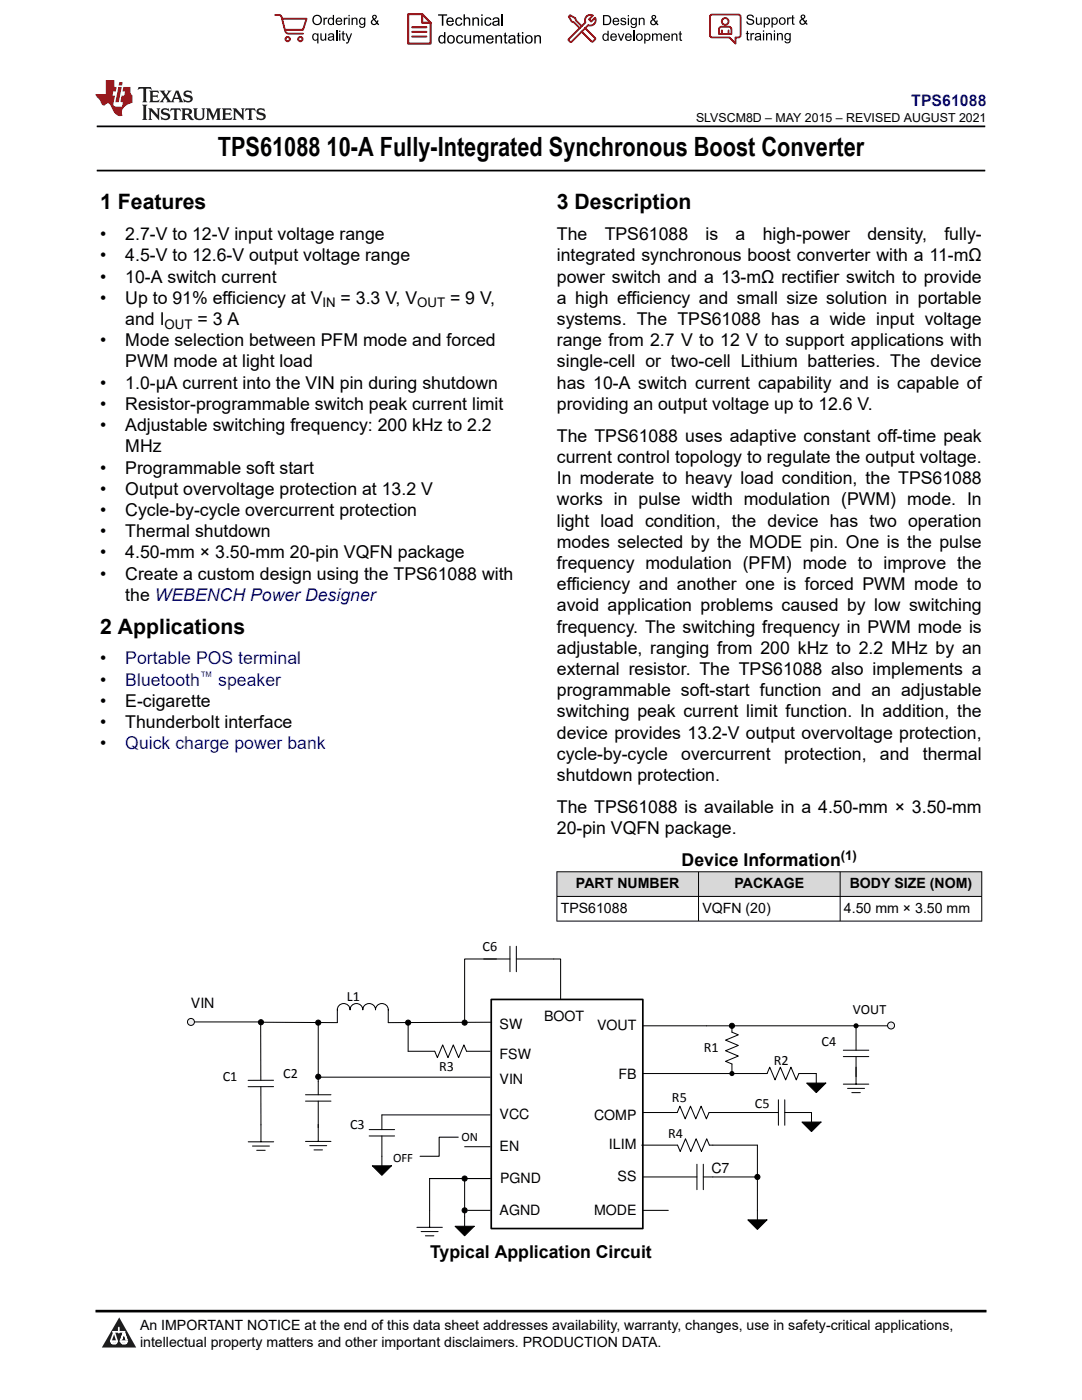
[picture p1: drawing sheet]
<svg xmlns="http://www.w3.org/2000/svg" width="216mm" height="279mm" viewBox="0 0 216 279" stroke-linecap="round" stroke-linejoin="round" font-family="sans-serif">
<path d="M19.3 25.2h177.3M19.3 34h177.3" fill="none" stroke="#000" stroke-width=".35"/>
<g fill="#d8d8d8">
<path d="M111.1 174h84.8v4.9h-84.8z" fill-rule="evenodd"/>
<path d="M111.2 174h28.1v4.8h-28.1z" fill-rule="evenodd"/>
<path d="M139.4 174h28.2v4.8h-28.2z" fill-rule="evenodd"/>
<path d="M167.7 174h28.1v4.8h-28.1z" fill-rule="evenodd"/>
</g>
<g fill="none" stroke="#000" stroke-width=".2">
<path d="M111.1 174h84.9M111.1 178.9h84.9M111.1 173.9v10M139.4 173.9v10M167.6 173.9v10M195.9 173.9v10M96.5 191.4h5.3M99.1 191.4h-6.4v12.7M101.8 188.8v5.1M103 191.4h8.9v7.9M103 188.8v5.1M111.1 183.8h84.9"/>
<path d="M38.1 203.9h13.5M52 204.2v11.4M52 216.9l.1 11M52.1 204l15.2 .1v-2.6a1.27 1.27 0 0 1 1.3-1.2 1.27 1.27 0 0 1 1.3 1.2 1.27 1.27 0 0 1 1.2-1.2 1.27 1.27 0 0 1 1.3 1.2 1.27 1.27 0 0 1 1.3-1.2 1.27 1.27 0 0 1 1.2 1.2 1.27 1.27 0 0 1 1.3-1.2 1.27 1.27 0 0 1 1.3 1.2v2.6l20.6-.1M54.6 215.6h-5.1M54.6 216.9h-5.1M61 219.8h5M61 218.5h5M63.5 215.8v2.7M63.5 219.8v8M63.5 215h34.3M81.4 209.8h5.3l.6 1.3 1-2.6 1.1 2.6 1-2.6 1.1 2.6 1.1-2.6 .5 1.3h4.7"/>
<path d="M128.3 214.2h24.8l.5-1.2 1 2.5 1.1-2.5 1.1 2.5 1-2.5 1.1 2.5 .5-1.3h3.5M128.3 204.7h49.5M146.1 204.7v1.3l1.2 .5-2.5 1.1 2.5 1-2.5 1.1 2.5 1.1-2.5 1 1.3 .5v1.9M155.3 219.5v5.1M156.6 219.5v5.1M168.3 210.9h5.1M168.3 209.6h5.1M170.8 204.7v4.9M170.8 210.9v4M49.5 227.9h5.1M50.4 228.7h3.4M51.2 229.6h1.7"/>
<path d="M61 227.8h5M61.8 228.6h3.4M62.7 229.5h1.6M73.7 226.7h5M73.7 225.4h5M76.2 226.7v4.1M92.7 228.9h5.1M97.8 235.2h-12.1h12.1M97.8 222.5h-21.6v2.9M128 228.5h7.2l.5 1.3 1.1-2.5 1 2.5 1.1-2.5 1.1 2.5 1-2.5 .5 1.2h9.6v13.1M128.3 222h6.8l.6-1.2 1 2.5 1.1-2.5 1 2.5 1.1-2.5 1.1 2.5 .5-1.3h13.8M128.3 234.9h10.8"/>
<path d="M139.1 232.3v5.1M140.3 234.9h10.8M140.3 232.3v5.1M156.6 222h5.3M83.2 244.9h5.1M84 245.8h3.4M84.9 246.6h1.7M85.7 241.6v3.3"/>
<circle cx="52.1" cy="204" r=".51"/>
<circle cx="92.7" cy="204.1" r=".51"/>
<circle cx="146.1" cy="204.7" r=".51"/>
<circle cx="92.7" cy="235.2" r=".51"/>
<circle cx="151.1" cy="234.9" r=".51"/>
</g>
<path d="M98 199.5h30.3v45.7h-30.3z" fill="none" stroke="#000" stroke-width=".34"/>
<g fill="#000">
<circle cx="52.1" cy="204" r=".51"/>
<circle cx="92.7" cy="204.1" r=".51"/>
<circle cx="146.1" cy="214.2" r=".51"/>
<circle cx="146.1" cy="204.7" r=".51"/>
<circle cx="92.7" cy="235.2" r=".51"/>
<circle cx="151.1" cy="234.9" r=".51"/>
</g>
<circle cx="38.1" cy="203.9" r=".7" fill="#e8eef7"/>
<circle cx="38.1" cy="203.9" r=".7" fill="none" stroke="#000" stroke-width=".2"/>
<circle cx="170.8" cy="204.7" r=".51" fill="#000"/>
<circle cx="177.8" cy="204.7" r=".7" fill="#e8eef7"/>
<g fill="none" stroke="#000" stroke-width=".2">
<path d="M63.5 204.1v11.7M81.4 204.1v5.7M161 216.2h3.8l-1.9 1.9zM162.9 214.2v2M168.3 216.4h5.1M169.1 217.2h3.4M170 218.1h1.7M170.8 213v3.4M74.3 232.7h3.8l-1.9 1.9zM76.2 230.8v1.9M85.7 235.2v6.4M92.7 235.2v9.5"/>
<path d="M160 223.9h3.8l-1.9 1.9zM161.9 222v1.9M90.8 244.7h3.8l-1.9 1.9zM93.3 241.6h4.5M128.3 241.6h5.1M149.2 243.5h3.8l-1.9 1.9zM151.1 241.6v1.9"/>
<circle cx="63.5" cy="204.1" r=".51"/>
<circle cx="63.5" cy="214.9" r=".51"/>
<circle cx="81.4" cy="204.1" r=".51"/>
<circle cx="177.8" cy="204.7" r=".7"/>
<circle cx="92.7" cy="241.6" r=".51"/>
</g>
<g fill="#000">
<path d="M161 216.2h3.8l-1.9 1.9zM74.3 232.7h3.8l-1.9 1.9zM160 223.9h3.8l-1.9 1.9zM90.8 244.7h3.8l-1.9 1.9zM149.2 243.5h3.8l-1.9 1.9z"/>
<circle cx="63.5" cy="204.1" r=".51"/>
<circle cx="63.5" cy="214.9" r=".51"/>
<circle cx="81.4" cy="204.1" r=".51"/>
<circle cx="92.7" cy="241.6" r=".51"/>
</g>
<path d="M91.4 226.9h-3.8v3.9h-3.8" fill="none" stroke="#000" stroke-width=".21"/>
<path d="M0 0h215.9v23.8h-215.9z" fill-rule="evenodd" fill="#fff"/>
<path d="M27.7 17.4l-.2 .6 .5-.3h.6v.1v2.2l-.2 .4h1l-.2-.4v-2.2v-.1h.5l.5 .3-.1-.6zM29.8 18.1l.2 .4v1.5l-.2 .4h1.9l.1-.6a1.08 1.08 0 0 1-1.3 .2v-.7h.6l.4 .2v-.6l-.4 .2h-.6v-.6l.2-.1a1 1 0 0 1 1 .2l-.1-.5zM31.8 18.1l1 1.1-1 1.2h.9l-.2-.2 .4-.7 .5 .7-.2 .2h1.6l-.2-.2 .1-.4h1l.1 .4-.1 .2h.9l-.2-.3-.8-2h-.5l-1 2.2-.8-1.1 .9-1.1h-.8l.2 .2-.5 .7-.3-.7 .1-.2zM35.2 18.5l.4 1h-.8zM36.8 18.2a.65 .65 0 0 0-.2 .7 .65 .65 0 0 0 .6 .5l.7 .2 .1 .2a.79 .79 0 0 1-.7 .4 .79 .79 0 0 1-.7-.5l.1 .7 .2-.1a.93 .93 0 0 0 1.1 .1 .93 .93 0 0 0 .4-1 1.46 1.46 0 0 0-1.2-.6l-.1-.3a1.09 1.09 0 0 1 1.2 .2l-.2-.6-.1 .1-.6-.2zM28.4 20.9l.2 .4v2.3l-.2 .3h1l-.2-.3v-2.3l.2-.4zM29.6 21.6l.2 .4v1.6l-.2 .3h.8l-.3-.3v-1.4l1.7 1.8v-2l.2-.4h-.8l.2 .2 .1 1.1-1.2-1.3zM32.3 21.8a.65 .65 0 0 0-.2 .7 .65 .65 0 0 0 .7 .4l.6 .2 .1 .2a.79 .79 0 0 1-.7 .4 .79 .79 0 0 1-.7-.5l.1 .7 .2-.1a.93 .93 0 0 0 1.1 .1 .93 .93 0 0 0 .4-.9 1.46 1.46 0 0 0-1.2-.6l-.1-.4a1.09 1.09 0 0 1 1.2 .2l-.2-.6-.1 .1-.6-.1zM34.1 21.6l-.1 .7a.63 .63 0 0 1 .7-.4l.1 1.7-.3 .3h1l-.2-.3v-1.7a.66 .66 0 0 1 .8 .4l-.1-.7zM36.2 21.6l.2 .4v1.6l-.2 .3h.9l-.2-.2v-.7h.5l.1 .2a.79 .79 0 0 0 1.2 .6l-1-.9a.61 .61 0 0 0 .6-.6 .61 .61 0 0 0-.5-.6zM36.9 21.9h.2a.47 .47 0 0 1 .5 .1 .47 .47 0 0 1 .1 .5l-.2 .2h-.6zM38.5 21.6l.2 .2a2.27 2.27 0 0 0 .4 2 1.04 1.04 0 0 0 1.7-.7v-1.3l.2-.2h-.8l.2 .4v1.1a.6 .6 0 0 1-.6 .6 .6 .6 0 0 1-.6-.6v-1.1l.3-.4zM41.1 21.6l.2 .4v1.6l-.2 .3h.7l-.2-.3v-1.5l.9 1.9 .8-1.9v1.5l-.2 .3h1l-.3-.3v-1.6l.3-.4h-.8l-.7 1.5-.7-1.5zM44.3 21.6l.2 .4v1.6l-.2 .3h1.9l.1-.5a1.09 1.09 0 0 1-1.3 .1v-.6h.6l.4 .1v-.6l-.4 .2h-.6v-.6l.2-.1a1.01 1.01 0 0 1 1 .3l-.1-.6zM46.4 21.6l.3 .4v1.6l-.3 .3h.8l-.2-.3v-1.4l1.6 1.8v-2l.2-.4h-.7l.2 .2v1.1l-1.2-1.3zM49 21.6l-.1 .7a.63 .63 0 0 1 .8-.4v1.7l-.3 .3h1l-.2-.3v-1.7a.66 .66 0 0 1 .8 .4l-.1-.7zM51.4 21.8a.65 .65 0 0 0-.2 .7 .65 .65 0 0 0 .6 .4l.6 .2 .2 .2a.79 .79 0 0 1-.8 .4 .79 .79 0 0 1-.6-.5l.1 .7 .2-.1a.93 .93 0 0 0 1 .1 .93 .93 0 0 0 .5-.9 1.46 1.46 0 0 0-1.3-.6l-.1-.4a1.09 1.09 0 0 1 1.3 .2l-.2-.6-.2 .1-.5-.1z" fill="#231f20"/>
<path d="M21.1 16v2.8h-2.1l.1 .3 .9 1a.95 .95 0 0 0 .9 .9 .59 .59 0 0 1 .6-.4 .59 .59 0 0 1 .5 .4l.4 .8a1.59 1.59 0 0 0 2.1 1.3 1.61 1.61 0 0 1 1-2.2l1-.4-.1-1.5a1.59 1.59 0 0 1-.4-1.6h-1.4l-.2 .9h.5l-.1 .8h-.5l-.2 1v.2l.4 .1-.2 .9h-.6a.73 .73 0 0 1-1.1-.7l.3-1.5h-.5l.2-.8h.5l.2-.9h-.5v-1.4zM23.6 17.4l-.6 3h.7l.6-3zM23.8 16.4l-.1 .7h.7l.1-.7z" fill="#ed1c24"/>
<g fill="#000">
<path d="M62.3 4a1 1 0 0 1 2 0 1 1 0 0 1-2 0zM62.8 3.4a.78 .78 0 0 0-.1 1.1 .78 .78 0 0 0 1.1 .1 .78 .78 0 0 0 .1-1.1 .78 .78 0 0 0-1.1-.1z" fill-rule="evenodd"/>
<path d="M62.5 6.8l.4-.2 .4 .3v-.2h.2v2h-.2v-.7a.68 .68 0 0 1-.9-.1 .68 .68 0 0 1 0-.9zM62.6 7a.51 .51 0 0 0-.1 .6 .51 .51 0 0 0 .7 .2 .51 .51 0 0 0 .1-.7 .51 .51 0 0 0-.7-.1z" fill-rule="evenodd"/>
<path d="M64.5 3.5h.3v.3l.1-.3h.3l.1 .1-.1 .2a.32 .32 0 0 0-.3 0 .32 .32 0 0 0-.1 .4v.8h-.3z" fill-rule="evenodd"/>
<path d="M63.9 6.7h.3v.8a.36 .36 0 0 0 .3 .4 .36 .36 0 0 0 .4-.5v-.7h.2v1.4h-.2v-.2a.51 .51 0 0 1-.6 .2 .51 .51 0 0 1-.4-.5z" fill-rule="evenodd"/>
<path d="M65.6 3.7l.4-.2 .4 .2v-.7h.3v2h-.3v-.2a.7 .7 0 0 1-1-.1 .7 .7 0 0 1 .2-1zM65.8 3.8a.51 .51 0 0 0-.1 .7 .51 .51 0 0 0 .6 .2 .51 .51 0 0 0 .1-.7 .51 .51 0 0 0-.6-.2z" fill-rule="evenodd"/>
<path d="M65.6 6.8a.66 .66 0 0 1 .8-.1 .66 .66 0 0 1 .3 .8v.6h-.2l-.1-.2a.52 .52 0 0 1-.7 .2 .52 .52 0 0 1-.2-.6l.3-.2a.42 .42 0 0 0 .6-.3l-.3-.2-.3 .1-.1 .2h-.3zM65.7 7.6a.35 .35 0 0 0 .3 .4 .35 .35 0 0 0 .4-.4v-.2z" fill-rule="evenodd"/>
<path d="M67.7 6.1h.2v.3h-.2zM67.7 6.7h.2v1.4h-.2z" fill-rule="evenodd"/>
<path d="M67.1 3.7a.68 .68 0 0 1 .9-.1 .68 .68 0 0 1 .3 .7h-1.1a.42 .42 0 0 0 .3 .5 .42 .42 0 0 0 .5-.3h.3a.73 .73 0 0 1-1.1 .4 .73 .73 0 0 1-.1-1.2zM67.4 3.8l-.2 .3h.8l-.2-.4z" fill-rule="evenodd"/>
<path d="M68.6 3.5h.2v.3l.2-.3h.3l.1 .1-.1 .2a.32 .32 0 0 0-.4 0 .32 .32 0 0 0-.1 .4v.8h-.2z" fill-rule="evenodd"/>
<path d="M68.3 6.3l.3-.1v.5h.2v.1h-.2v.9l.3 .4a.36 .36 0 0 1-.4 0 .36 .36 0 0 1-.2-.4v-.9h-.1v-.1h.1z" fill-rule="evenodd"/>
<path d="M68.9 6.7h.3l.4 1.1 .4-1.1h.3l-.6 1.4a.51 .51 0 0 1-.6 .6l-.1-.3h.3l.2-.3z" fill-rule="evenodd"/>
<path d="M69.5 3h.3v.3h-.3zM69.5 3.5h.3v1.5h-.3z" fill-rule="evenodd"/>
<path d="M70.2 3.5h.2v.2a.52 .52 0 0 1 .6-.2 .52 .52 0 0 1 .3 .6v.9h-.2v-.9a.34 .34 0 0 0-.3-.4 .34 .34 0 0 0-.4 .3v1h-.2z" fill-rule="evenodd"/>
<path d="M71.8 3.7l.4-.2 .5 .2v-.2h.2v1.3a.64 .64 0 0 1-.5 .8 .64 .64 0 0 1-.7-.5h.2a.41 .41 0 0 0 .5 .2 .41 .41 0 0 0 .2-.5 .69 .69 0 0 1-.9-.1 .69 .69 0 0 1 .1-1zM72 3.8a.5 .5 0 0 0-.1 .7 .5 .5 0 0 0 .7 .1 .5 .5 0 0 0 .1-.6 .5 .5 0 0 0-.7-.2z" fill-rule="evenodd"/>
<path d="M74.4 3.1a.47 .47 0 0 1 .7 .1 .47 .47 0 0 1-.3 .7l.4 .4 .1-.3 .2 .1-.1 .4 .3 .3-.2 .2-.3-.3a.63 .63 0 0 1-1 .1 .63 .63 0 0 1 .3-1l-.3-.4zM74.5 3.4a.27 .27 0 0 0 .5 0 .27 .27 0 0 0-.5 0zM74.4 4.1a.4 .4 0 0 0 0 .6 .4 .4 0 0 0 .6-.1l-.4-.6z" fill-rule="evenodd"/>
<path d="M87.4 2.9h1.8v.2h-.7v2h-.3v-2h-.8z" fill-rule="evenodd"/>
<path d="M87.6 7.2l.5-.2 .5 .2v-.8h.3v2.3h-.3v-.2a.76 .76 0 0 1-1-.1 .76 .76 0 0 1-.1-1zM87.9 7.4a.58 .58 0 0 0-.2 .7 .58 .58 0 0 0 .8 .2 .58 .58 0 0 0 .1-.7 .58 .58 0 0 0-.7-.2z" fill-rule="evenodd"/>
<path d="M89.5 7.2a.81 .81 0 0 1 1.1 .1 .81 .81 0 0 1-.2 1.2 .81 .81 0 0 1-1.1-.2l-.1-.7zM89.6 7.4a.57 .57 0 0 0 0 .8 .57 .57 0 0 0 .8 0 .57 .57 0 0 0 0-.7 .57 .57 0 0 0-.8-.1z" fill-rule="evenodd"/>
<path d="M89.3 3.7a.77 .77 0 0 1 .9-.2 .77 .77 0 0 1 .4 .9h-1.3a.48 .48 0 0 0 .4 .5 .48 .48 0 0 0 .6-.3h.3a.83 .83 0 0 1-1.3 .4 .83 .83 0 0 1 0-1.3zM89.5 3.8l-.2 .4h1l-.3-.5z" fill-rule="evenodd"/>
<path d="M91 3.7a.7 .7 0 0 1 1.2 .3h-.2a.45 .45 0 0 0-.6-.3 .45 .45 0 0 0-.3 .6 .45 .45 0 0 0 .3 .6 .45 .45 0 0 0 .6-.4l.3 .1a.76 .76 0 0 1-1.1 .5 .76 .76 0 0 1-.3-1.1z" fill-rule="evenodd"/>
<path d="M91.2 7.2a.7 .7 0 0 1 1.2 .3l-.3 .1a.45 .45 0 0 0-.5-.4 .45 .45 0 0 0-.3 .7 .45 .45 0 0 0 .3 .6 .45 .45 0 0 0 .6-.4h.2a.76 .76 0 0 1-1 .5 .76 .76 0 0 1-.4-1.1z" fill-rule="evenodd"/>
<path d="M92.5 2.9h.3v.8a.59 .59 0 0 1 .7-.2 .59 .59 0 0 1 .3 .6v1h-.2v-1a.4 .4 0 0 0-.5-.4 .4 .4 0 0 0-.3 .5v.9h-.3z" fill-rule="evenodd"/>
<path d="M92.7 7h.2v.9a.41 .41 0 0 0 .5 .6 .41 .41 0 0 0 .3-.6v-.9h.3v1.7h-.3v-.3a.58 .58 0 0 1-.7 .3 .58 .58 0 0 1-.3-.7z" fill-rule="evenodd"/>
<path d="M94.3 3.5h.2v.2a.59 .59 0 0 1 .7-.2 .59 .59 0 0 1 .4 .6v1h-.3v-1a.41 .41 0 0 0-.4-.4 .41 .41 0 0 0-.4 .5v.9h-.2z" fill-rule="evenodd"/>
<path d="M94.4 7h.3v.3a.56 .56 0 0 1 1 0 .54 .54 0 0 1 .6-.3 .54 .54 0 0 1 .4 .5v1.2h-.3v-1.1a.34 .34 0 0 0-.3-.4 .34 .34 0 0 0-.4 .3v1.2h-.3v-1.1a.38 .38 0 0 0-.5-.3 .38 .38 0 0 0-.2 .5v.9h-.3z" fill-rule="evenodd"/>
<path d="M96 2.9h.3v.3h-.3zM96 3.5h.3v1.6h-.3z" fill-rule="evenodd"/>
<path d="M96.8 3.7a.7 .7 0 0 1 1.3 .3h-.3a.45 .45 0 0 0-.6-.3 .45 .45 0 0 0-.3 .6 .45 .45 0 0 0 .3 .6 .45 .45 0 0 0 .6-.4l.3 .1a.76 .76 0 0 1-1.1 .5 .76 .76 0 0 1-.3-1.1z" fill-rule="evenodd"/>
<path d="M97.2 7.2a.77 .77 0 0 1 .9-.1 .77 .77 0 0 1 .4 .8h-1.2a.48 .48 0 0 0 .3 .6 .48 .48 0 0 0 .6-.4l.3 .1a.83 .83 0 0 1-1.3 .3 .83 .83 0 0 1 0-1.3zM97.4 7.4l-.1 .3h.9l-.2-.4z" fill-rule="evenodd"/>
<path d="M98.8 7h.3v.3a.59 .59 0 0 1 .7-.3 .59 .59 0 0 1 .4 .7v1h-.3v-1a.41 .41 0 0 0-.5-.5 .41 .41 0 0 0-.3 .6v.9h-.3z" fill-rule="evenodd"/>
<path d="M98.4 3.7a.74 .74 0 0 1 1-.2 .74 .74 0 0 1 .3 .9v.7h-.3v-.2a.59 .59 0 0 1-.8 .3 .59 .59 0 0 1-.3-.8l1.1-.3a.42 .42 0 0 0-.4-.4 .42 .42 0 0 0-.5 .3h-.2zM98.6 4.5a.36 .36 0 0 0 .2 .5 .36 .36 0 0 0 .5-.2l.1-.5z" fill-rule="evenodd"/>
<path d="M100.7 6.6l.2-.1v.5h.3v.2h-.3v1l.1 .2h.2l.1 .3a.41 .41 0 0 1-.5-.1 .41 .41 0 0 1-.1-.4v-1h-.2v-.2h.2z" fill-rule="evenodd"/>
<path d="M101.6 7.2a.74 .74 0 0 1 .9-.2 .74 .74 0 0 1 .3 1l.1 .7h-.3v-.2a.59 .59 0 0 1-.8 .2 .59 .59 0 0 1-.3-.8l1-.3a.42 .42 0 0 0-.3-.4 .42 .42 0 0 0-.5 .3h-.3zM101.8 8.1a.36 .36 0 0 0 .1 .5 .36 .36 0 0 0 .5-.3l.2-.4z" fill-rule="evenodd"/>
<path d="M103.3 6.6l.3-.1v.5h.3v.2h-.3v1l.1 .2h.2v.3a.41 .41 0 0 1-.5-.1 .41 .41 0 0 1-.1-.4v-1h-.2v-.2h.2z" fill-rule="evenodd"/>
<path d="M104.1 6.4h.3v.3h-.3zM104.1 7h.3v1.7h-.3z" fill-rule="evenodd"/>
<path d="M105 7.2a.81 .81 0 0 1 1.1 .1 .81 .81 0 0 1-.1 1.2 .81 .81 0 0 1-1.2-.2v-.7zM105.2 7.4a.57 .57 0 0 0-.1 .8 .57 .57 0 0 0 .8 0 .57 .57 0 0 0 0-.7 .57 .57 0 0 0-.7-.1z" fill-rule="evenodd"/>
<path d="M106.6 7h.3v.3a.59 .59 0 0 1 .7-.3 .59 .59 0 0 1 .4 .7v1h-.3v-1a.41 .41 0 0 0-.5-.5 .41 .41 0 0 0-.3 .6v.9h-.3z" fill-rule="evenodd"/>
<path d="M120.3 3h.7a1 1 0 0 1 1 1 1 1 0 0 1-1 1h-.7zM120.6 3.2v1.6h.4a.77 .77 0 0 0 .7-.8 .77 .77 0 0 0-.7-.8z" fill-rule="evenodd"/>
<path d="M120.4 6.9l.4-.2 .4 .2v-.8h.3v2h-.3v-.1a.7 .7 0 0 1-.9-.2 .7 .7 0 0 1 .1-.9zM120.6 7a.51 .51 0 0 0-.1 .7 .51 .51 0 0 0 .6 .1 .51 .51 0 0 0 .1-.6 .51 .51 0 0 0-.6-.2z" fill-rule="evenodd"/>
<path d="M122 6.9a.68 .68 0 0 1 .8-.2 .68 .68 0 0 1 .3 .8h-1.1a.42 .42 0 0 0 .3 .5 .42 .42 0 0 0 .5-.3h.3a.73 .73 0 0 1-1.1 .3 .73 .73 0 0 1 0-1.1zM122.2 7l-.2 .3h.8l-.2-.4z" fill-rule="evenodd"/>
<path d="M122.4 3.7a.68 .68 0 0 1 .8-.1 .68 .68 0 0 1 .4 .8h-1.1a.42 .42 0 0 0 .3 .4 .42 .42 0 0 0 .5-.3l.3 .1a.73 .73 0 0 1-1.2 .3 .73 .73 0 0 1 0-1.2zM122.6 3.8l-.1 .3h.8l-.2-.3z" fill-rule="evenodd"/>
<path d="M123.9 3.7l.1-.1a.62 .62 0 0 1 .9 .3l-.2 .1a.29 .29 0 0 0-.3-.3 .29 .29 0 0 0-.3 .3l.1 .1a.58 .58 0 0 1 .6 .1 .58 .58 0 0 1 .1 .6 .67 .67 0 0 1-1.1-.2l.2-.1a.33 .33 0 0 0 .4 .4 .33 .33 0 0 0 .3-.4 .71 .71 0 0 1-.9-.6z" fill-rule="evenodd"/>
<path d="M123.3 6.7h.2l.4 1.2 .4-1.2h.3l-.6 1.4h-.2z" fill-rule="evenodd"/>
<path d="M125.3 3h.2v.3h-.2zM125.3 3.6h.2v1.4h-.2z" fill-rule="evenodd"/>
<path d="M124.9 6.9a.68 .68 0 0 1 .8-.2 .68 .68 0 0 1 .4 .8h-1.1a.42 .42 0 0 0 .3 .5 .42 .42 0 0 0 .5-.3h.3a.73 .73 0 0 1-1.2 .3 .73 .73 0 0 1 0-1.1zM125.1 7l-.1 .3h.8l-.2-.4z" fill-rule="evenodd"/>
<path d="M126 3.7l.4-.2 .4 .2v-.1h.3v1.2a.64 .64 0 0 1-.5 .8 .64 .64 0 0 1-.8-.5l.3 .1a.41 .41 0 0 0 .5 .2 .41 .41 0 0 0 .2-.6 .69 .69 0 0 1-.9-.1 .69 .69 0 0 1 .1-1zM126.2 3.9a.5 .5 0 0 0-.1 .6 .5 .5 0 0 0 .6 .2 .5 .5 0 0 0 .2-.7 .5 .5 0 0 0-.7-.1z" fill-rule="evenodd"/>
<path d="M126.9 7.4a.73 .73 0 0 1 1.4 0 .73 .73 0 0 1-1.4 0zM127.3 7a.5 .5 0 0 0-.1 .7 .5 .5 0 0 0 .7 0 .5 .5 0 0 0 0-.6 .5 .5 0 0 0-.6-.1z" fill-rule="evenodd"/>
<path d="M127.5 3.6h.2v.2a.52 .52 0 0 1 .6-.3 .52 .52 0 0 1 .3 .6v.9h-.2v-.9a.34 .34 0 0 0-.3-.4 .34 .34 0 0 0-.4 .3v1h-.2z" fill-rule="evenodd"/>
<path d="M128.5 6.7h.3v.2a.67 .67 0 0 1 .9 0 .67 .67 0 0 1 0 .9 .55 .55 0 0 1-.9 .2v.7h-.3zM128.9 7a.5 .5 0 0 0-.1 .7 .5 .5 0 0 0 .6 .1 .5 .5 0 0 0 .2-.6 .5 .5 0 0 0-.7-.2z" fill-rule="evenodd"/>
<path d="M130.1 6.7h.2v.2a.49 .49 0 0 1 .9 0l.4-.2a.42 .42 0 0 1 .5 .4v1h-.3v-.9a.3 .3 0 0 0-.2-.3 .3 .3 0 0 0-.4 .2v1h-.2v-.9a.33 .33 0 0 0-.5-.3 .33 .33 0 0 0-.2 .5v.7h-.2z" fill-rule="evenodd"/>
<path d="M130.1 3.1a.47 .47 0 0 1 .8 .1 .47 .47 0 0 1-.3 .7l.3 .4 .1-.2h.3l-.2 .5 .3 .3-.2 .2-.3-.3a.63 .63 0 0 1-1 .1 .63 .63 0 0 1 .3-1l-.2-.5zM130.2 3.5a.27 .27 0 0 0 .5 0 .27 .27 0 0 0-.5 0zM130.2 4.1a.4 .4 0 0 0 0 .7 .4 .4 0 0 0 .6-.2l-.5-.6z" fill-rule="evenodd"/>
<path d="M132.5 6.9a.68 .68 0 0 1 .9-.2 .68 .68 0 0 1 .3 .8h-1.1a.42 .42 0 0 0 .3 .5 .42 .42 0 0 0 .5-.3h.3a.73 .73 0 0 1-1.1 .3 .73 .73 0 0 1-.1-1.1zM132.7 7l-.1 .3h.8l-.2-.4z" fill-rule="evenodd"/>
<path d="M134 6.7h.2v.2a.52 .52 0 0 1 .6-.2 .52 .52 0 0 1 .4 .6v.8h-.3v-.8a.34 .34 0 0 0-.2-.4 .34 .34 0 0 0-.4 .2l-.1 1h-.2z" fill-rule="evenodd"/>
<path d="M135.6 6.3l.2-.1v.5h.3v.2h-.3v.8l.3 .4a.36 .36 0 0 1-.4 0 .36 .36 0 0 1-.1-.4v-.8h-.2v-.2h.2z" fill-rule="evenodd"/>
<path d="M149.2 3a.8 .8 0 0 1 1.2 .5h-.2a.44 .44 0 0 0-.5-.4 .44 .44 0 0 0-.4 .5l.2 .1a.9 .9 0 0 1 1 .8 .84 .84 0 0 1-.9 .5 .84 .84 0 0 1-.7-.7h.3a.52 .52 0 0 0 .5 .5 .52 .52 0 0 0 .5-.6l-.2-.1a.85 .85 0 0 1-1-.8z" fill-rule="evenodd"/>
<path d="M149 6.3l.3-.2v.5h.2v.2h-.2v.9l.2 .4a.36 .36 0 0 1-.4-.1 .36 .36 0 0 1-.1-.4v-.8h-.2v-.2h.2z" fill-rule="evenodd"/>
<path d="M149.7 6.6h.3v.2l.1-.2h.3l.1 .1-.1 .2a.32 .32 0 0 0-.3 0 .32 .32 0 0 0-.1 .4v.8h-.3z" fill-rule="evenodd"/>
<path d="M150.7 6.8a.66 .66 0 0 1 .9-.2 .66 .66 0 0 1 .3 .9v.6h-.2l-.1-.2a.52 .52 0 0 1-.7 .2 .52 .52 0 0 1-.2-.7l.2-.1a.42 .42 0 0 0 .7-.3l-.3-.2h-.3l-.1 .3-.3-.1zM150.9 7.5a.35 .35 0 0 0 .3 .5 .35 .35 0 0 0 .4-.4v-.3z" fill-rule="evenodd"/>
<path d="M150.8 3.5h.3v.8a.36 .36 0 0 0 .3 .5 .36 .36 0 0 0 .4-.5v-.8h.2v1.4h-.2v-.2a.51 .51 0 0 1-.6 .3 .51 .51 0 0 1-.4-.6z" fill-rule="evenodd"/>
<path d="M152.2 6.1h.3v.2h-.3zM152.2 6.6h.3v1.5h-.3z" fill-rule="evenodd"/>
<path d="M152.4 3.5h.2v.2a.67 .67 0 0 1 .9 0 .67 .67 0 0 1 .1 .9 .55 .55 0 0 1-1 .2v.7h-.2zM152.7 3.8a.5 .5 0 0 0-.1 .7 .5 .5 0 0 0 .7 .1 .5 .5 0 0 0 .1-.6 .5 .5 0 0 0-.7-.2z" fill-rule="evenodd"/>
<path d="M152.9 6.6h.2v.2a.52 .52 0 0 1 .6-.2 .52 .52 0 0 1 .3 .6v.9h-.2v-.9a.34 .34 0 0 0-.3-.4 .34 .34 0 0 0-.4 .2v1.1h-.2z" fill-rule="evenodd"/>
<path d="M153.9 3.5h.3v.2a.67 .67 0 0 1 .9 0 .67 .67 0 0 1 0 .9 .55 .55 0 0 1-.9 .2v.7h-.3zM154.3 3.8a.5 .5 0 0 0-.1 .7 .5 .5 0 0 0 .6 .1 .5 .5 0 0 0 .2-.6 .5 .5 0 0 0-.7-.2z" fill-rule="evenodd"/>
<path d="M154.4 6.1h.3v.2h-.3zM154.4 6.6h.3v1.5h-.3z" fill-rule="evenodd"/>
<path d="M155 6.6h.3v.2a.52 .52 0 0 1 .6-.2 .52 .52 0 0 1 .3 .6v.9h-.2v-.9a.34 .34 0 0 0-.3-.4 .34 .34 0 0 0-.4 .2v1.1h-.3z" fill-rule="evenodd"/>
<path d="M155.4 4.2a.75 .75 0 0 1 1.5 0 .75 .75 0 0 1-1.5 0zM155.8 3.8a.5 .5 0 0 0-.1 .7 .5 .5 0 0 0 .8 0 .5 .5 0 0 0 0-.7 .5 .5 0 0 0-.7 0z" fill-rule="evenodd"/>
<path d="M156.7 6.8l.4-.2 .5 .2v-.2h.2v1.3a.64 .64 0 0 1-.5 .7 .64 .64 0 0 1-.8-.4h.3a.41 .41 0 0 0 .5 .2 .41 .41 0 0 0 .2-.5 .69 .69 0 0 1-.9-.1 .69 .69 0 0 1 .1-1zM156.9 6.9a.5 .5 0 0 0-.1 .7 .5 .5 0 0 0 .6 .1 .5 .5 0 0 0 .2-.7 .5 .5 0 0 0-.7-.1z" fill-rule="evenodd"/>
<path d="M157.1 3.5h.2v.2l.1-.2h.3h.2l-.1 .3a.32 .32 0 0 0-.4 0 .32 .32 0 0 0-.1 .4v.7h-.2z" fill-rule="evenodd"/>
<path d="M158 3.1l.3-.1v.5h.2v.2h-.2v.8l.3 .4a.36 .36 0 0 1-.4 0 .36 .36 0 0 1-.2-.4v-.8h-.1v-.2h.1z" fill-rule="evenodd"/>
<path d="M159.9 3a.47 .47 0 0 1 .7 .1 .47 .47 0 0 1-.3 .7l.4 .5 .1-.3h.2l-.1 .5 .3 .3-.2 .2-.3-.3a.63 .63 0 0 1-1 .1 .63 .63 0 0 1 .3-1l-.3-.5zM160 3.4a.27 .27 0 0 0 .5 0 .27 .27 0 0 0-.5 0zM159.9 4.1a.4 .4 0 0 0 0 .6 .4 .4 0 0 0 .6-.2l-.4-.6z" fill-rule="evenodd"/>
</g>
<path d="M67.2 6.1v2M126.5 6.1v2" fill="none" stroke="#000" stroke-width=".25"/>
<g fill="none" stroke="#de0000" stroke-width=".37">
<path d="M54.9 3h.9a1.19 1.19 0 0 1 .6 1.2l.6 2.1a.85 .85 0 0 0 1 .4h2.5M56.3 3.7h4.9l-.7 2.2h-3.6M116.1 5.2l-1.2-1.1-.1-.5-1-.6-.3 .3 .6 1 .5 .2 1.1 1.1M116.8 5.6l1.9 2v.3l-.4 .4h-.3l-1.9-2zM116.8 5.6l.6-.6a1.07 1.07 0 0 0 1.2-.2 1.07 1.07 0 0 0 .1-1.3l-.7 .8-.5-.4 .8-.8a1.07 1.07 0 0 0-1.2 .2 1.07 1.07 0 0 0-.3 1.2l-3.3 3.3v.3l.3 .3h.2l2.1-2.1M141.7 3.1l.4-.2h5.3l.3 .2 .1 3.9-.2 .4-.8 .1v1.2l-1.3-1.2h-3.4l-.4-.2zM143.5 5.6l.5-.3 1.7 .1 .2 .5v.9h-2.4zM144 6.1v.7M145.4 6.1v.7"/>
<circle cx="57.4" cy="7.8" r=".44"/>
<circle cx="59.9" cy="7.8" r=".44"/>
<circle cx="144.7" cy="4.3" r=".67"/>
</g>
<path d="M100.2 2.9v2.2" fill="none" stroke="#000" stroke-width=".28"/>
<path d="M81.4 2.8h2.8v1.7h1.7v4.2h-4.5zM82.3 6.4h2.8M82.3 5.4h2.8M82.3 7.3h2.8M84.2 2.8l1.7 1.7" fill="none" stroke="#de0000" stroke-width=".42"/>
<path d="M0 261.4h215.9v18h-215.9z" fill-rule="evenodd" fill="#fff"/>
<path d="M23.8 262.9l3.4 6h-6.9z" fill="#231f20"/>
<path d="M22.1 267.7h1.3l-.4 .5h-.3a.55 .55 0 0 1-.6-.5z" fill-rule="evenodd" fill="#fff"/>
<path d="M22.1 267.7h1.3l-.4 .5h-.3a.55 .55 0 0 1-.6-.5z" fill="none" stroke="#231f20" stroke-width=".34"/>
<path d="M22.1 267.7h1.3l-.4 .5h-.5zM22.6 265.8h.1M22.6 265.8h2.3zM23.7 265.9h.1M23.7 264.9v1zM24 267.7h.1" fill="none" stroke="#fff" stroke-width=".34"/>
<path d="M24.7 265.8l-.7 1.9z" fill="#fff"/>
<path d="M24.7 265.8l-.7 1.9z" fill="none" stroke="#fff" stroke-width=".34"/>
<path d="M24.7 265.8l.7 1.9z" fill="#fff"/>
<path d="M24.7 265.8l.7 1.9zM25.3 267.7h.1" fill="none" stroke="#fff" stroke-width=".34"/>
<path d="M22.8 265.8l-.7 1.9z" fill="#fff"/>
<path d="M22.8 265.8l-.7 1.9z" fill="none" stroke="#fff" stroke-width=".34"/>
<path d="M22.8 265.8l.6 1.9z" fill="#fff"/>
<path d="M22.8 265.8l.6 1.9z" fill="none" stroke="#fff" stroke-width=".34"/>
<path d="M24.1 267.7h1.3a.65 .65 0 0 1-.6 .5 .65 .65 0 0 1-.7-.5z" fill-rule="evenodd" fill="#fff"/>
<path d="M24.1 267.7h1.3a.65 .65 0 0 1-.6 .5 .65 .65 0 0 1-.7-.5z" fill="none" stroke="#231f20" stroke-width=".34"/>
<path d="M24 267.7h.1M24.1 267.7h1.3l-.4 .5h-.5z" fill="none" stroke="#fff" stroke-width=".34"/>
<path d="M19 261.7h177.8" fill="none" stroke="#000" stroke-width=".53"/>
<text font-size="5.3" x="43.5" y="31.2">TPS61088 10-A Fully-Integrated Synchronous Boost Converter</text>
<g font-size="4.2">
<text x="20" y="41.8">1 Features</text>
<text x="111.1" y="41.8">3 Description</text>
<text x="20" y="126.5">2 Applications</text>
</g>
<g font-size="3.5">
<text x="20" y="47.9">•</text>
<text x="25" y="47.9">2.7-V to 12-V input voltage range</text>
<text x="111.1" y="47.9">The</text>
<text x="120.7" y="47.9">TPS61088</text>
<text x="140.8" y="47.9">is</text>
<text x="146.8" y="47.9">a</text>
<text x="152.2" y="47.9">high-power</text>
<text x="173.1" y="47.9">density,</text>
<text x="188.4" y="47.9">fully-</text>
<text x="20" y="52.2">•</text>
<text x="25" y="52.2">4.5-V to 12.6-V output voltage range</text>
<text x="111.1" y="52.2">integrated synchronous boost converter with a 11-mΩ</text>
<text x="20" y="56.4">•</text>
<text x="25" y="56.4">10-A switch current</text>
<text x="111.1" y="56.4">power switch and a 13-mΩ rectifier switch to provide</text>
<text x="20" y="60.6">•</text>
<text x="25" y="60.6">Up to 91% efficiency at V</text>
<text x="25" y="64.9">and I</text>
<text x="39.4" y="64.9">= 3 A</text>
<text x="68" y="60.6">= 3.3 V, V</text>
<text x="89.8" y="60.6">= 9 V,</text>
<text x="111.1" y="64.9">systems. The TPS61088 has a wide input voltage</text>
<text x="111.1" y="60.6">a high efficiency and small size solution in portable</text>
<text x="20" y="69.1">•</text>
<text x="25" y="69.1">Mode selection between PFM mode and forced</text>
<text x="111.1" y="69.1">range from 2.7 V to 12 V to support applications with</text>
<text x="20" y="77.6">•</text>
<text x="25" y="73.3">PWM mode at light load</text>
<text x="25" y="77.6">1.0-µA current into the VIN pin during shutdown</text>
<text x="111.1" y="73.3">single-cell or two-cell Lithium batteries. The device</text>
<text x="111.1" y="77.6">has 10-A switch current capability and is capable of</text>
<text x="20" y="81.8">•</text>
<text x="25" y="81.8">Resistor-programmable switch peak current limit</text>
<text x="111.1" y="81.8">providing an output voltage up to 12.6 V.</text>
<text x="20" y="86">•</text>
<text x="25" y="86">Adjustable switching frequency: 200 kHz to 2.2</text>
<text x="111.1" y="88.2">The TPS61088 uses adaptive constant off-time peak</text>
<text x="20" y="94.5">•</text>
<text x="25" y="90.3">MHz</text>
<text x="25" y="94.5">Programmable soft start</text>
<text x="111.1" y="92.4">current control topology to regulate the output voltage.</text>
<text x="20" y="98.7">•</text>
<text x="25" y="98.7">Output overvoltage protection at 13.2 V</text>
<text x="111.1" y="100.9">works in pulse width modulation (PWM) mode. In</text>
<text x="111.1" y="96.6">In moderate to heavy load condition, the TPS61088</text>
<text x="20" y="103">•</text>
<text x="20" y="107.2">•</text>
<text x="25" y="103">Cycle-by-cycle overcurrent protection</text>
<text x="25" y="107.2">Thermal shutdown</text>
<text x="111.1" y="105.1">light load condition, the device has two operation</text>
<text x="20" y="111.4">•</text>
<text x="25" y="111.4">4.50-mm × 3.50-mm 20-pin VQFN package</text>
<text x="111.1" y="109.3">modes selected by the MODE pin. One is the pulse</text>
<text x="111.1" y="113.6">frequency modulation (PFM) mode to improve the</text>
<text x="20" y="115.7">•</text>
<text x="25" y="115.7">Create a custom design using the TPS61088 with</text>
<text x="25" y="119.9">the WEBENCH Power Designer</text>
<text x="111.1" y="117.8">efficiency and another one is forced PWM mode to</text>
<text x="111.1" y="122">avoid application problems caused by low switching</text>
<text x="111.1" y="126.3">frequency. The switching frequency in PWM mode is</text>
<text x="111.1" y="130.5">adjustable, ranging from 200 kHz to 2.2 MHz by an</text>
<text x="20" y="132.6">•</text>
<text x="20" y="136.8">•</text>
<text x="111.1" y="134.7">external resistor. The TPS61088 also implements a</text>
<text x="20" y="141.1">•</text>
<text x="25" y="141.1">E-cigarette</text>
<text x="111.1" y="143.2">switching peak current limit function. In addition, the</text>
<text x="111.1" y="139">programmable soft-start function and an adjustable</text>
<text x="20" y="145.3">•</text>
<text x="20" y="149.5">•</text>
<text x="25" y="145.3">Thunderbolt interface</text>
<text x="111.1" y="147.4">device provides 13.2-V output overvoltage protection,</text>
<text x="111.1" y="151.7">cycle-by-cycle</text>
<text x="111.1" y="155.9">shutdown protection.</text>
<text x="135.9" y="151.7">overcurrent</text>
<text x="156.4" y="151.7">protection,</text>
<text x="175.6" y="151.7">and</text>
<text x="184.1" y="151.7">thermal</text>
<text x="111.1" y="162.2">The TPS61088 is available in a 4.50-mm × 3.50-mm</text>
<text x="111.1" y="166.5">20-pin VQFN package.</text>
<text x="136" y="172.8">Device Information</text>
<text x="85.8" y="251">Typical Application Circuit</text>
</g>
<g font-size="3.5" fill="#00f">
<text x="25" y="132.6">Portable POS terminal</text>
<text x="25" y="136.8">Bluetooth</text>
<text x="43.5" y="136.8">speaker</text>
<text x="25" y="149.5">Quick charge power bank</text>
</g>
<text font-size="3.2" fill="#00f" x="181.8" y="21.1">TPS61088</text>
<g font-size="2.8">
<text x="114.9" y="177.3">PART NUMBER</text>
<text x="146.6" y="177.3">PACKAGE</text>
<text x="169.5" y="177.3">BODY SIZE (NOM)</text>
<text x="111.9" y="182.2">TPS61088</text>
<text x="140.2" y="182.2">VQFN (20)</text>
<text x="168.4" y="182.2">4.50 mm × 3.50 mm</text>
<text x="96.3" y="189.7">C6</text>
<text x="38.1" y="201.1">VIN</text>
<text x="69.2" y="199.9">L1</text>
<text x="108.6" y="203.7">BOOT</text>
<text x="170.2" y="202.4">VOUT</text>
<text x="99.7" y="205.4">SW</text>
<text x="119.2" y="205.6">VOUT</text>
<text x="163.9" y="208.7">C4</text>
<text x="44.4" y="215.7">C1</text>
<text x="56.5" y="215.1">C2</text>
<text x="87.6" y="213.8">R3</text>
<text x="99.7" y="211.3">FSW</text>
<text x="123.4" y="215.4">FB</text>
<text x="140.4" y="210">R1</text>
<text x="154.4" y="212.6">R2</text>
<text x="99.7" y="216.4">VIN</text>
<text x="134.1" y="219.9">R5</text>
<text x="150.6" y="221.2">C5</text>
<text x="69.9" y="225.3">C3</text>
<text x="99.7" y="223.3">VCC</text>
<text x="118.5" y="223.5">COMP</text>
<text x="133.4" y="227.2">R4</text>
<text x="99.7" y="229.7">EN</text>
<text x="121.5" y="229.4">ILIM</text>
<text x="99.8" y="236.1">PGND</text>
<text x="123.2" y="235.7">SS</text>
<text x="141.9" y="234.1">C7</text>
<text x="99.7" y="242.4">AGND</text>
<text x="118.5" y="242.4">MODE</text>
<text x="27.9" y="265.5">An IMPORTANT NOTICE at the end of this data sheet addresses availability, warranty, changes, use in safety-critical applications,</text>
<text x="27.9" y="268.9">intellectual property matters and other important disclaimers. PRODUCTION DATA.</text>
</g>
<g font-size="2.6">
<text x="32.8" y="65.6">OUT</text>
<text x="64.3" y="61.3">IN</text>
<text x="83.2" y="61.3">OUT</text>
<text x="167.8" y="171.6">(1)</text>
</g>
<text font-size="2.6" fill="#00f" x="39.9" y="136">™</text>
<g font-size="2.5">
<text x="138.9" y="24.3">SLVSCM8D – MAY 2015 – REVISED AUGUST 2021</text>
<text x="92.1" y="227.7">ON</text>
<text x="78.4" y="231.8">OFF</text>
</g>
</svg>
